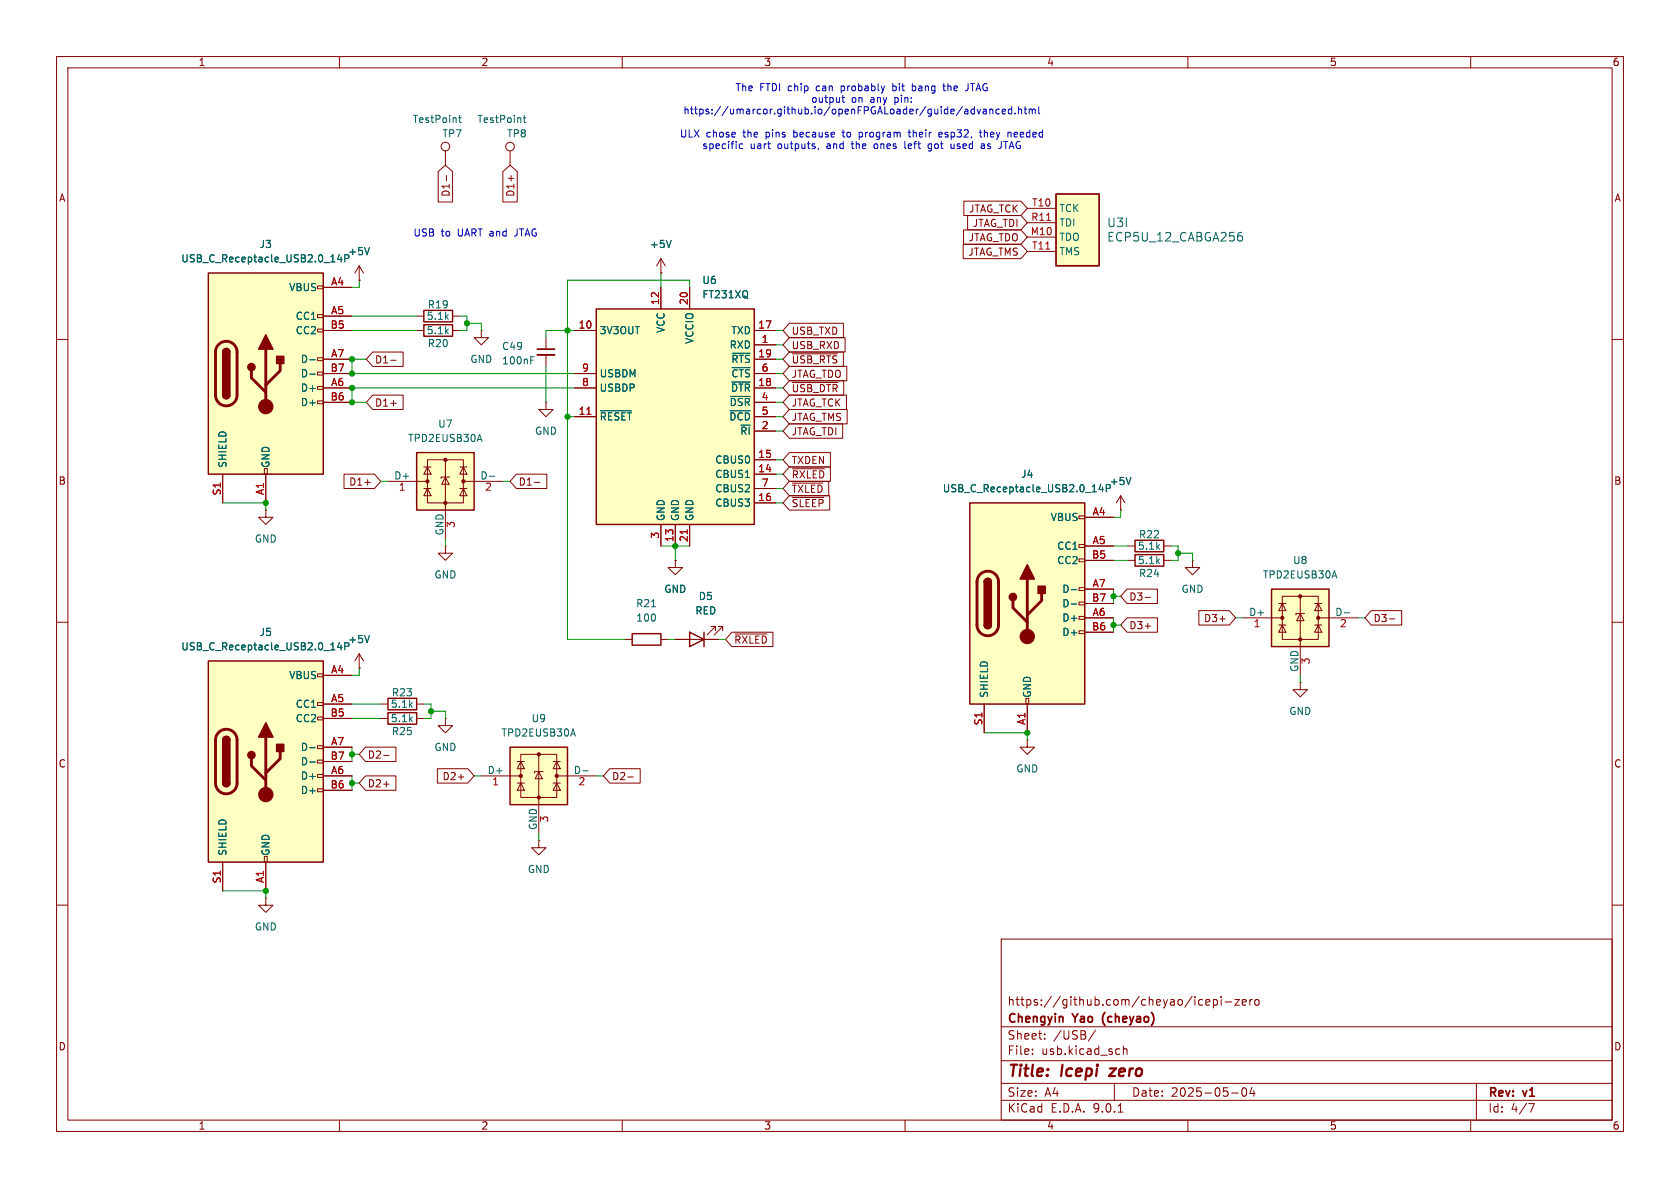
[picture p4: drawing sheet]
<svg xmlns="http://www.w3.org/2000/svg" width="297mm" height="210mm" viewBox="0 0 297 210" stroke-linecap="round" stroke-linejoin="round" font-family="sans-serif">
<g fill="none" stroke="#840000" stroke-width=".18">
<path d="M10 10h277v190h-277zM12 12h273v186h-273zM60 10v2M110 10v2M160 10v2M210 10v2M260 10v2M10 60h2M285 60h2M10 110h2M285 110h2M10 160h2"/>
<path d="M177 166h108v32h-108zM212 177.6h.6M212 176.8h.6M213.2 177.2l.7-.1-.1-.3-.4-.1-.2 .2v.7h.6M214.5 176.8l.5-.1 .2 .3v.4l-.1 .2h-.6M214.5 176.7v1.5M215.9 176.2v.1M215.9 176.7v1M216.6 177.1h1.1M218.3 176.7h.8l-.8 1h.8M219.6 177.2l.7-.1-.1-.3-.4-.1-.2 .2 .1 .7h.5M221 176.7v1"/>
<path d="M221.4 176.7l-.3 .1-.1 .2M222 176.8l.3-.1 .3 .3v.4l-.3 .3-.3-.1-.2-.2v-.4zM285 160h2M60 198v2M110 198v2M160 198v2M177 194.5h108M177 191.5h108M177 187.5h108M177 181.5h108M182.5 186.3v.1M182.5 185.5v.1"/>
<path d="M184.7 183.6v.1M184.7 182.8v.1M193.7 182.1l-1.3 2M197 191.5v3M197.7 196.6h.8M197.8 185.4l.2 .1M198 186.3l-.2 .1M198.6 184.9v1.5M198.6 185.5l.2-.1 .4 .1v.9M210 198v2M217.7 193.2h1.2M219.7 192.4l.2-.1a.81 .81 0 0 1 .6 .6 .81 .81 0 0 1-.3 .8l-.2 .1a.81 .81 0 0 1-.3-1.4z"/>
<path d="M221.3 192.2l-.3 1.1h.9M221.7 192.8v1M260 198v2M261 191.5v6.5M270.2 195.1h1l-.6 1.5"/>
</g>
<path d="M197.3 188.9l-1.2 1.3h1" fill="none" stroke="#840000" stroke-width=".4"/>
<path d="M105.4 54.6h27.9v38.1h-27.9z" fill="#ffffc2"/>
<path d="M105.4 54.6h27.9v38.1h-27.9z" fill="none" stroke="#840000" stroke-width=".25"/>
<g fill="none" stroke="#840000" stroke-width=".18">
<path d="M101.6 58.4h3.8M116.8 50.8v3.8M121.9 50.8v3.8M133.3 58.4h3.9M101.6 66h3.8M101.6 68.6h3.8M101.6 73.7h3.8M133.3 66h3.9M133.3 68.6h3.9M133.3 73.7h3.9M133.3 61h3.9M133.3 63.5h3.9"/>
<path d="M133.3 71.1h3.9M133.3 76.2h3.9M116.8 92.7v3.8M119.4 92.7v3.8M121.9 92.7v3.8M133.3 81.3h3.9M133.3 83.8h3.9M133.3 86.4h3.9M133.3 88.9h3.9"/>
</g>
<path d="M106.1 72.6h5.5M129.1 72.6h3.5M129.1 70.1h3.5M129.4 67.5h3.2M129.4 62.5h3.2M129.4 65h3.2" fill="none" stroke="#006464" stroke-width=".18"/>
<path d="M103.7 73.2h.8M121.5 93.6v.8" fill="none" stroke="#a90000" stroke-width=".18"/>
<path d="M90.2 132.1h10.1v10.1h-10.1z" fill="#ffffc2"/>
<path d="M90.2 132.1h10.1v10.1h-10.1z" fill="none" stroke="#840000" stroke-width=".25"/>
<g fill="none" stroke="#840000" stroke-width=".18">
<path d="M85.1 137.2h7M91.4 134.6h1.3M91.4 138.4h1.3M92.1 133.4h6.3v7.6h-6.3zM92.1 134.6l.6 1.3h-1.3zM92.1 138.4l.6 1.3h-1.3zM95.2 136.4l.7 1.3h-1.3zM95.2 133.4v13.9M96 136.4h-1.5v.3M97.8 134.6h1.3M97.8 138.4h1.3M98.4 134.6l.7 1.3h-1.3z"/>
<path d="M98.4 138.4l.7 1.3h-1.3zM98.4 137.2h7M95.2 148.6v1.3h1.3l-1.3 1.2-1.2-1.2h1.2M95.2 148.6h.1"/>
</g>
<g fill="#840000" stroke="#840000" stroke-width=".18">
<circle cx="92.1" cy="137.2" r=".28"/>
<circle cx="95.2" cy="133.4" r=".28"/>
<circle cx="95.2" cy="141" r=".28"/>
<circle cx="98.4" cy="137.2" r=".28"/>
</g>
<path d="M101.3 128.8l.4 1.3M103 136.3h1" fill="none" stroke="#006464" stroke-width=".18"/>
<path d="M171.4 88.9h20.4v35.6h-20.4z" fill="#ffffc2"/>
<g fill="none" stroke="#840000" stroke-width=".18">
<path d="M85.1 58.4v1.3h1.3l-1.3 1.3-1.3-1.3h1.3M85.1 58.4h.1M96.5 59.7v2M116.8 48.3h.1M116.8 45.7l-.7 1.3M116.8 45.7l.8 1.3M116.8 45.7v2.6M96.5 62.7v2.1M190.8 91.2h1v.5h-1zM190.8 96.3h1v.5h-1zM190.8 98.8h1v.5h-1zM191.8 91.4h5"/>
<path d="M191.8 96.5h5M191.8 99.1h5M198.1 90.2h.1M198.1 87.6l-.7 1.3M198.1 87.6l.8 1.3M198.1 87.6v2.6M190.8 103.9h1v.5h-1zM190.8 106.4h1v.5h-1zM190.8 109h1v.5h-1zM190.8 111.5h1v.5h-1zM191.8 104.1h5M191.8 106.7h5"/>
<path d="M191.8 109.2h5M191.8 111.8h5M67.3 127h1.3M67.3 124.5h1.3M73.7 127h1.2M73.7 124.5h1.2M174 124.5v5M181.4 123.4h.5v1.1h-.5zM181.6 124.5v5"/>
</g>
<path d="M171.4 88.9h20.4v35.6h-20.4zM174 102.9a.64 .64 0 0 1 .6-.7 .64 .64 0 0 1 .7 .7M174 110.5a.64 .64 0 0 0 .6 .6 .64 .64 0 0 0 .7-.6M68.6 126h5.1v2h-5.1zM68.6 123.4h5.1v2.1h-5.1z" fill="none" stroke="#840000" stroke-width=".25"/>
<path d="M173.3 101.5a1.9 1.9 0 0 1 2-.4 1.9 1.9 0 0 1 1.2 1.8v7.6a1.91 1.91 0 0 1-1.9 1.9 1.91 1.91 0 0 1-1.9-1.9v-7.8l.2-.6zM179.1 106.2v1.2l2.5 2.6M181.6 102.4v10.1M184.1 104.9v1.3l-2.5 2.5" fill="none" stroke="#840000" stroke-width=".51"/>
<g fill="#840000" stroke="#840000" stroke-width=".25">
<path d="M174 102.9h1.3v7.6h-1.3z"/>
<path d="M174.2 102.4a.64 .64 0 0 1 .7-.1 .64 .64 0 0 1 .4 .6h-1.3z"/>
<path d="M174 110.5h1.3a.64 .64 0 0 1-.7 .6 .64 .64 0 0 1-.6-.6z"/>
<path d="M181.6 99.8l1.3 2.6h-2.6z"/>
<path d="M183.5 103.6h1.3v1.3h-1.3z"/>
<circle cx="179.1" cy="105.5" r=".63"/>
</g>
<circle cx="181.6" cy="112.5" r="1.27" fill="#840000" stroke="#840000" stroke-width=".18"/>
<path d="M118.7 42.5l-.5 1.3M93.8 63.7h.5M93.8 63.1h.6M194.6 85.6l-.3 .9h.8M194.9 86.1v.8M195.6 85.7v1.2M199.9 84.4l-.4 1.3M189.4 104.2h1M189.4 106.8h1" fill="none" stroke="#006464" stroke-width=".18"/>
<path d="M95 61.7h3" fill="none" stroke="#840000" stroke-width=".3"/>
<path d="M95 62.7h3" fill="none" stroke="#840000" stroke-width=".33"/>
<path d="M73.7 80h10.1v10.2h-10.1z" fill="#ffffc2"/>
<path d="M73.7 80h10.1v10.2h-10.1z" fill="none" stroke="#840000" stroke-width=".25"/>
<g fill="none" stroke="#840000" stroke-width=".18">
<path d="M68.6 85.1h7M74.9 82.6h1.3M74.9 86.4h1.3M75.6 81.3h6.3v7.6h-6.3zM75.6 82.6l.6 1.2h-1.3zM75.6 86.4l.6 1.2h-1.3zM78.7 84.3l.7 1.3h-1.3zM78.7 81.3v14M79.5 84.3h-1.5v.3M81.3 82.6h1.2M81.3 86.4h1.2M81.9 82.6l.6 1.2h-1.2z"/>
<path d="M81.9 86.4l.6 1.2h-1.2zM81.9 85.1h7M229.9 120.7v1.2h1.2l-1.2 1.3-1.3-1.3h1.3M229.9 120.7h.1"/>
</g>
<g fill="#840000" stroke="#840000" stroke-width=".18">
<circle cx="75.6" cy="85.1" r=".28"/>
<circle cx="78.7" cy="81.3" r=".28"/>
<circle cx="78.7" cy="88.9" r=".28"/>
<circle cx="81.9" cy="85.1" r=".28"/>
</g>
<path d="M84.8 76.8l.4 1.2M86.5 84.2h1" fill="none" stroke="#006464" stroke-width=".18"/>
<path d="M36.8 116.8h20.3v35.6h-20.3z" fill="#ffffc2"/>
<g fill="none" stroke="#840000" stroke-width=".18">
<path d="M73.7 55.9h1.2M73.7 58.4h1.2M80 55.9h1.3M80 58.4h1.3M210.8 99.1v1.2h1.3l-1.3 1.3-1.3-1.3h1.3M210.8 99.1h.1M56.1 119.1h1v.5h-1zM57.1 119.4h5.1M56.1 124.2h1v.5h-1zM56.1 126.7h1v.6h-1zM56.1 131.8h1v.5h-1zM56.1 134.4h1v.5h-1z"/>
<path d="M56.1 136.9h1v.5h-1zM56.1 139.4h1v.6h-1zM57.1 124.5h5.1M57.1 127h5.1M57.1 132.1h5.1M57.1 134.6h5.1M57.1 137.2h5.1M57.1 139.7h5.1M39.4 152.4v5.1M46.7 151.4h.5v1h-.5zM47 152.4v5.1"/>
</g>
<path d="M74.9 54.9h5.1v2h-5.1zM74.9 57.4h5.1v2h-5.1zM36.8 116.8h20.3v35.6h-20.3zM39.4 130.8a.64 .64 0 0 1 .6-.6 .64 .64 0 0 1 .6 .6M39.4 138.4a.64 .64 0 0 0 .6 .7 .64 .64 0 0 0 .6-.7" fill="none" stroke="#840000" stroke-width=".25"/>
<path d="M38.7 129.5a1.9 1.9 0 0 1 2-.4 1.9 1.9 0 0 1 1.2 1.7v7.6a1.91 1.91 0 0 1-1.9 1.9 1.91 1.91 0 0 1-1.9-1.9v-7.7l.2-.7zM44.4 134.1v1.3l2.6 2.5M47 130.3v10.2M49.5 132.8v1.3l-2.5 2.6" fill="none" stroke="#840000" stroke-width=".51"/>
<g fill="#840000" stroke="#840000" stroke-width=".25">
<path d="M39.4 130.8h1.2v7.6h-1.2z"/>
<path d="M39.6 130.4a.64 .64 0 0 1 .6-.2 .64 .64 0 0 1 .4 .6h-1.2z"/>
<path d="M39.4 138.4h1.2a.64 .64 0 0 1-.6 .7 .64 .64 0 0 1-.6-.7z"/>
<path d="M47 127.8l1.3 2.5h-2.6z"/>
<path d="M48.9 131.6h1.3v1.2h-1.3z"/>
<circle cx="44.4" cy="133.5" r=".63"/>
</g>
<circle cx="47" cy="140.5" r="1.27" fill="#840000" stroke="#840000" stroke-width=".18"/>
<path d="M60 113.5l-.3 1h.8M60.3 114v.9M61 113.6v1.3M54.8 132.2h.9M54.8 134.7h.9" fill="none" stroke="#006464" stroke-width=".18"/>
<path d="M224.8 104.1h10.1v10.2h-10.1z" fill="#ffffc2"/>
<path d="M200.7 98h5v2.1h-5zM200.7 95.5h5v2h-5zM121.9 111.8l2.6 1.2-2.6 1.3zM124.5 111.8v2.5M224.8 104.1h10.1v10.2h-10.1z" fill="none" stroke="#840000" stroke-width=".25"/>
<g fill="none" stroke="#840000" stroke-width=".18">
<path d="M96.5 71.1v1.3h1.3l-1.3 1.3-1.3-1.3h1.3M96.5 71.1h.1M78.7 96.5v1.3h1.3l-1.3 1.3-1.2-1.3h1.2M78.7 96.5h.1M199.4 99.1h1.3M199.4 96.5h1.3M205.7 99.1h1.3M205.7 96.5h1.3M119.4 113h7.6M126.5 111.5v-.8h-.8h.8l-1.5 1.6M127.8 111.5v-.8h-.8h.8l-1.6 1.6M219.7 109.2h7"/>
<path d="M226.1 106.7h1.2M226.1 110.5h1.2M226.7 105.4h6.3v7.6h-6.3zM226.7 106.7l.6 1.3h-1.2zM226.7 110.5l.6 1.3h-1.2zM229.9 108.5l.6 1.2h-1.3zM229.9 105.4v14M230.6 108.5h-1.5v.2M232.4 106.7h1.3M232.4 110.5h1.3M233 106.7l.7 1.3h-1.3zM233 110.5l.7 1.3h-1.3z"/>
<path d="M233 109.2h7M181.6 130.8v1.3h1.3l-1.3 1.3-1.3-1.3h1.3M181.6 130.8h.1M47 158.8v1.2h1.3l-1.3 1.3-1.3-1.3h1.3M47 158.8h.1"/>
</g>
<g fill="#840000" stroke="#840000" stroke-width=".18">
<circle cx="226.7" cy="109.2" r=".28"/>
<circle cx="229.9" cy="105.4" r=".28"/>
<circle cx="229.9" cy="113" r=".28"/>
<circle cx="233" cy="109.2" r=".28"/>
</g>
<path d="M235.9 100.9l.4 1.3M237.6 108.3h1" fill="none" stroke="#006464" stroke-width=".18"/>
<path d="M36.8 48.3h20.3v35.5h-20.3z" fill="#ffffc2"/>
<g fill="none" stroke="#840000" stroke-width=".18">
<path d="M78.7 26.7v2.5M90.2 26.7v2.5M56.1 50.5h1v.6h-1zM56.1 55.6h1v.5h-1zM56.1 58.2h1v.5h-1zM57.1 50.8h5.1M57.1 55.9h5.1M57.1 58.4h5.1M56.1 63.2h1v.6h-1zM56.1 65.8h1v.5h-1zM56.1 68.3h1v.5h-1zM56.1 70.9h1v.5h-1z"/>
<path d="M57.1 63.5h5.1M57.1 66h5.1M57.1 68.6h5.1M57.1 71.1h5.1M39.4 83.8v5.1M46.7 82.8h.5v1h-.5zM47 90.2v1.2h1.3l-1.3 1.3-1.3-1.3h1.3M47 90.2h.1M47 83.8v5.1M119.4 99.1v1.2h1.2l-1.2 1.3-1.3-1.3h1.3M119.4 99.1h.1M63.5 118.1h.1"/>
<path d="M63.5 115.6l-.8 1.2M63.5 115.6l.8 1.2M63.5 115.6v2.5M110.5 113h1.3M116.8 113h1.3M78.7 127v1.3h1.3l-1.3 1.2-1.2-1.2h1.2M78.7 127h.1"/>
<circle cx="78.7" cy="25.9" r=".76"/>
<circle cx="90.2" cy="25.9" r=".76"/>
</g>
<path d="M36.8 48.3h20.3v35.5h-20.3zM39.4 62.2a.64 .64 0 0 1 .6-.6 .64 .64 0 0 1 .6 .6M39.4 69.9a.64 .64 0 0 0 .6 .6 .64 .64 0 0 0 .6-.6M111.8 112h5v2h-5z" fill="none" stroke="#840000" stroke-width=".25"/>
<path d="M38.7 60.9a1.9 1.9 0 0 1 2-.4 1.9 1.9 0 0 1 1.2 1.7v7.7a1.91 1.91 0 0 1-1.9 1.8 1.91 1.91 0 0 1-1.9-1.8v-7.8l.2-.7zM44.4 65.5v1.3l2.6 2.5M47 61.7v10.2M49.5 64.3v1.2l-2.5 2.6" fill="none" stroke="#840000" stroke-width=".51"/>
<g fill="#840000" stroke="#840000" stroke-width=".25">
<path d="M39.4 62.2h1.2v7.7h-1.2z"/>
<path d="M39.6 61.8a.64 .64 0 0 1 .6-.2 .64 .64 0 0 1 .4 .6h-1.2z"/>
<path d="M39.4 69.9h1.2a.64 .64 0 0 1-.6 .6 .64 .64 0 0 1-.6-.6z"/>
<path d="M47 59.2l1.3 2.5h-2.6z"/>
<path d="M48.9 63h1.3v1.3h-1.3z"/>
<circle cx="44.4" cy="64.9" r=".63"/>
</g>
<circle cx="47" cy="71.9" r="1.27" fill="#840000" stroke="#840000" stroke-width=".18"/>
<path d="M81.1 20.8h.5M81.3 20.4v1.1l.3 .2M92.5 20.8h.5M92.7 20.4v1.1l.3 .2M60 45l-.3 .9h.8M60.3 45.5v.8M61 45v1.3M54.8 63.6h.9M54.8 66.1h.9M65.3 112.3l-.4 1.3M115.2 107.3h.7" fill="none" stroke="#006464" stroke-width=".18"/>
<path d="M186.7 34.3h7.6v12.7h-7.6z" fill="#ffffc2"/>
<path d="M186.7 34.3h7.6v12.7h-7.6z" fill="none" stroke="#840000" stroke-width=".31"/>
<g fill="none" stroke="#840000" stroke-width=".18">
<path d="M77.5 30.3l1.2-1.1 1.3 1.1v5.4h-2.5zM78.9 31v1M88.9 30.3l1.3-1.1 1.2 1.1v5.4h-2.5zM90.4 31v1M170.4 35.6h10.1l1.1 1.2-1.1 1.3h-10.1zM171.1 38.1h9.4l1.1 1.3-1.1 1.2h-9.4zM181.6 36.8h5.1M181.6 39.4h5.1M57.1 50.8h5.1M57.1 55.9h5.1M57.1 58.4h5.1M63.5 49.5h.1"/>
<path d="M63.5 47l-.8 1.3M63.5 47l.8 1.3M63.5 47v2.5M101.6 58.4h3.8M116.8 48.3h.1M116.8 50.8v3.8M121.9 50.8v3.8M133.3 58.4h3.9M139.5 59.7h9.9v2.5h-9.9l-1.1-1.2zM139.5 57.1h9.6v2.6h-9.6l-1.1-1.3zM170.3 43.2h10.2l1.1 1.3-1.1 1.2h-10.2zM170.3 40.6h10.2l1.1 1.3-1.1 1.3h-10.2z"/>
<path d="M181.6 41.9h5.1M181.6 44.5h5.1M57.1 63.5h5.1M57.1 66h5.1M57.1 68.6h5.1M57.1 71.1h5.1M65.9 69.8h5.4v2.6h-5.4l-1.1-1.3zM65.9 62.2h5.4v2.6h-5.4l-1.1-1.3zM69.1 71.3h.9M69.1 63.7h.9M101.6 66h3.8M101.6 68.6h3.8"/>
<path d="M101.6 73.7h3.8M133.3 63.5h3.9M133.3 66h3.9M133.3 68.6h3.9M133.3 71.1h3.9M133.3 73.7h3.9M133.3 61h3.9M133.3 76.2h3.9M139.5 64.8h10.2v2.5h-10.2l-1.1-1.3zM139.5 62.2h9.6v2.6h-9.6l-1.1-1.3zM139.5 69.8h10.1v2.6h-10.1l-1.1-1.3zM139.5 72.4h10.3v2.5h-10.3l-1.1-1.2z"/>
<path d="M139.5 74.9h9.5v2.6h-9.5l-1.1-1.3zM139.5 67.3h9.7v2.6h-9.7l-1.1-1.3zM140.1 62.5h8M140.1 67.6h8M39.4 83.8v5.1M47 83.8v5.1M60.8 83.8h5.4l1.1 1.3-1.1 1.3h-5.4zM64.5 85.3h1M91.3 83.8h5.4v2.6h-5.4l-1.1-1.3zM94.5 85.3h.9M116.8 92.7v3.8M119.4 99.1h.1"/>
<path d="M119.4 92.7v3.8M121.9 92.7v3.8M133.3 81.3h3.9M133.3 83.8h3.9M133.3 86.4h3.9M133.3 88.9h3.9M139.5 80h7.3v2.6h-7.3l-1.1-1.3zM139.5 82.5h7.3v2.6h-7.3l-1.1-1.3zM139.5 85.1h7v2.5h-7l-1.1-1.2zM139.5 87.6h7.2v2.6h-7.2l-1.1-1.3zM140.1 82.9h5.7M140.1 85.4h5.4"/>
<path d="M140.1 87.9h5.5M191.8 91.4h5M191.8 96.5h5M191.8 99.1h5M198.1 90.2h.1M57.1 119.4h5.1M63.5 118.1h.1M119.4 113h2.5M124.5 113h2.5M129.4 111.8h7.2v2.5h-7.2l-1.1-1.3zM129.9 112.1h5.7M191.8 104.1h5"/>
<path d="M191.8 106.7h5M191.8 109.2h5M191.8 111.8h5M199.2 104.1h5.4v2.6h-5.4l-1.1-1.3zM199.2 109.2h5.4v2.6h-5.4l-1.1-1.3zM202.4 105.6h1M202.4 110.7h1M211.9 107.9h5.4l1.1 1.3-1.1 1.3h-5.4zM215.6 109.4h1M242.4 107.9h5.4v2.6h-5.4l-1.1-1.3zM245.6 109.4h1M57.1 124.5h5.1"/>
<path d="M57.1 127h5.1M57.1 132.1h5.1M57.1 134.6h5.1M57.1 137.2h5.1M57.1 139.7h5.1M64.6 132.1h5.4v2.5h-5.4l-1.1-1.2zM64.6 137.2h5.4v2.5h-5.4l-1.1-1.3zM67.8 133.5h1M67.8 138.6h1M77.3 135.9h5.4l1.1 1.3-1.1 1.2h-5.4zM81 137.3h1M107.8 135.9h5.4v2.5h-5.4l-1.1-1.2z"/>
<path d="M111 137.3h1M174 124.5v5M181.6 124.5v5M39.4 152.4v5.1M47 152.4v5.1"/>
</g>
<path d="M185 39h.8M103.7 73.2h.8M121.5 93.6v.8" fill="none" stroke="#a90000" stroke-width=".18"/>
<g fill="none" stroke="#006464" stroke-width=".18">
<path d="M60 45l-.3 .9h.8M60.3 45.5v.8M61 45v1.3M65.3 43.8l-.4 1.2M118.7 42.5l-.5 1.3M218.9 41.7h.5l.3 .3-.2 .5h-.6M219.5 41.1l-.5 .1M54.8 63.6h.9M54.8 66.1h.9M106.1 72.6h5.5M129.1 72.6h3.5M129.1 70.1h3.5"/>
<path d="M129.4 67.5h3.2M129.4 62.5h3.2M129.4 65h3.2M194.6 85.6l-.3 .9h.8M194.9 86.1v.8M195.6 85.7v1.2M199.9 84.4l-.4 1.3M60 113.5l-.3 1h.8M60.3 114v.9M61 113.6v1.3M65.3 112.3l-.4 1.3M189.4 104.2h1"/>
<path d="M189.4 106.8h1M54.8 132.2h.9M54.8 134.7h.9"/>
</g>
<g fill="none" stroke="#009600" stroke-width=".18">
<path d="M62.2 58.4h11.5M62.2 55.9h11.5M63.5 49.5v1.3h-1.3M81.3 55.9h1.2v2.5h-1.2M82.5 57.2h2.6v1.2M101.6 58.4h-5.1v1.3M116.8 48.3v2.5M121.9 50.8v-1.3h-21.6v63.5h10.2M137.2 58.4h1.2M64.8 63.5h-2.6v2.5h39.4M96.5 64.8v6.3M100.3 73.7h1.3"/>
<path d="M101.6 68.6h-39.4v2.5h2.6M137.2 66h1.2M137.2 68.6h1.2M137.2 73.7h1.2M137.2 76.2h1.2M137.2 71.1h1.2M137.2 63.5h1.2M137.2 61h1.2M39.4 88.9h7.6v1.3M67.3 85.1h1.3M78.7 95.3v1.2M88.9 85.1h1.3"/>
<path d="M116.8 96.5h5.1M119.4 96.5v2.6M137.2 83.8h1.2M137.2 81.3h1.2M137.2 88.9h1.2M137.2 86.4h1.2M196.8 99.1h2.6M196.8 96.5h2.6M198.1 90.2v1.2h-1.3M207 96.5h1.3v2.6h-1.3M208.3 97.8h2.5v1.3M63.5 118.1v1.3h-1.3"/>
<path d="M118.1 113h1.3M127 113h1.3M196.8 104.1v2.6M196.8 109.2v2.6M196.8 105.4h1.3M196.8 110.5h1.3M218.4 109.2h1.3M229.9 119.4v1.3M240 109.2h1.3M62.2 132.1v2.5M62.2 137.2v2.5M62.2 133.4h1.3"/>
<path d="M62.2 124.5h5.1M62.2 127h5.1M62.2 138.4h1.3M74.9 124.5h1.3v2.5h-1.3M76.2 125.7h2.5v1.3M83.8 137.2h1.3M105.4 137.2h1.3M174 129.5h7.6v1.3M39.4 157.5h7.6v1.3M95.2 147.3v1.3"/>
</g>
<g fill="none" stroke="#0000c2" stroke-width=".18">
<path d="M149 16.8v1.1l.3 .2M157.8 14.8v1.2M157.8 16h.2M158 15.2l-.2 .1M161.3 14.8v1.2M161.3 16h.4M161.7 15.2l-.4 .1M166.7 15.2h.5M166.9 14.8v1.1l.3 .1M171.1 14.8v.9l-.3 .3M172.3 18.9v1.2M172.3 19.3h-.4l-.2 .1"/>
<path d="M172.8 19.3l.3 .8 .3-.8M173.8 19.3h.5l.1 .8M174.4 19.6l-.4 .1-.2 .1 .2 .3h.4M175 19.4l.2-.1h.3v.8M175 19.3v.8M176.7 19.3h-.4l-.2 .2 .1 .6h.5M177.2 19.7l.6-.1-.1-.3h-.4l-.1 .2v.6h.5M178.9 19.3h-.4l-.2 .2 .1 .6h.5M178.9 18.9v1.2M180.1 19.4l.1-.1h.4v.8M180.1 18.9v1.2M181 19.3h.5"/>
<path d="M181.2 18.9v1.1l.3 .1M181.9 19.4l.4-.1 .2 .2M181.9 19.3v.8M182.5 19.5l.2-.2h.3v.8M182.5 19.5v.6M183.6 18.9v1.1l.2 .1M131.3 25.5l-.4-.1-.2 .3 .1 .5h.5M144.7 26.2l-.1 .3M148.9 23.4h.4M149 23l.1 1.2M151.9 23.4v1.2M151.9 24.2h.3"/>
<path d="M152.2 23.4h-.3M154.6 25.5l-.1 .2 .1 .5M160 25v1.1l.1 .2M160.5 23.4h.5M160.7 23v1l.3 .2M164.6 26.6l-.2 .1-.3-.1M164.7 25.5l-.4-.1-.2 .3 .1 .5h.5M166 23.8l.6-.1-.1-.3h-.3l-.2 .2v.6h.5M168.7 26.1l-.2 .2-.3-.1M168.7 25.4v.9M171.7 20l.2 .1h.4M173.1 23.4h.5"/>
<path d="M173.3 23v1l.3 .2M173.6 25.4h.3l.2 .2v.7M174 23v1.2M174.1 26.2l-.5 .1M174.1 25.7l-.5 .1M174.2 23.4l-.2 .1M178.6 23.4l.1 .2v.6M179.3 23.4v.8M179.5 20v.1M179.9 23.7l-.6 .1"/>
</g>
<g fill="#009600" stroke="#009600" stroke-width=".18">
<circle cx="62.2" cy="138.4" r=".46"/>
<circle cx="76.2" cy="125.7" r=".46"/>
<circle cx="62.2" cy="133.4" r=".46"/>
<circle cx="47" cy="157.5" r=".46"/>
<circle cx="62.2" cy="68.6" r=".46"/>
<circle cx="62.2" cy="66" r=".46"/>
<circle cx="62.2" cy="63.5" r=".46"/>
<circle cx="62.2" cy="71.1" r=".46"/>
<circle cx="47" cy="88.9" r=".46"/>
<circle cx="196.8" cy="105.4" r=".46"/>
<circle cx="196.8" cy="110.5" r=".46"/>
<circle cx="208.3" cy="97.8" r=".46"/>
<circle cx="181.6" cy="129.5" r=".46"/>
<circle cx="100.3" cy="58.4" r=".46"/>
<circle cx="100.3" cy="73.7" r=".46"/>
<circle cx="82.5" cy="57.2" r=".46"/>
<circle cx="119.4" cy="96.5" r=".46"/>
</g>
<g font-size="2.8" fill="#840000">
<text x="178" y="190.9">Title:</text>
<text x="187.7" y="190.9">Icepi</text>
<text x="197.1" y="190.9">zero</text>
</g>
<g font-size="2.1" fill="#006464">
<text x="195.6" y="40.4">U3I</text>
<text x="195.6" y="42.9">ECP5U_12_CABGA256</text>
</g>
<g font-size="2.1" fill="#840000">
<text x="178" y="178">https://github.com/cheyao/icepi-zero</text>
<text x="178" y="184">Sheet:</text>
<text x="178" y="181.2">Chengyin</text>
<text x="186.2" y="184">/USB/</text>
<text x="189.8" y="181.2">Yao</text>
<text x="195.6" y="181.2">(cheyao)</text>
<text x="178" y="186.7">File:</text>
<text x="184.1" y="186.7">usb.kicad_sch</text>
<text x="178" y="196.9">KiCad</text>
<text x="178" y="194.1">Size:</text>
<text x="184.7" y="194.1">A4</text>
<text x="185.7" y="196.9">E.D.A.</text>
<text x="193.3" y="196.9">9.0.1</text>
<text x="200" y="194.1">Date:</text>
<text x="207" y="194.1">2025-05-04</text>
<text x="263" y="194.3">Rev:</text>
<text x="263" y="196.9">Id:</text>
<text x="267.1" y="196.9">4/7</text>
<text x="269.4" y="194.3">v1</text>
</g>
<g font-size="1.8" fill="#840000">
<text x="35" y="11.9">1</text>
<text x="85" y="11.9">2</text>
<text x="135" y="11.9">3</text>
<text x="185" y="11.9">4</text>
<text x="235" y="11.9">5</text>
<text x="285" y="11.9">6</text>
<text x="10.3" y="35.9">A</text>
<text x="79.7" y="34.9" transform="rotate(-90 79.7 34.9)">D1-</text>
<text x="91.1" y="34.9" transform="rotate(-90 91.1 34.9)">D1+</text>
<text x="285.3" y="35.9">A</text>
<text x="171.2" y="37.8">JTAG_TCK</text>
<text x="171.9" y="40.3">JTAG_TDI</text>
<text x="171.1" y="45.4">JTAG_TMS</text>
<text x="171.1" y="42.9">JTAG_TDO</text>
<text x="139.9" y="59.4">USB_TXD</text>
<text x="66.2" y="64.5">D1-</text>
<text x="139.9" y="64.5">~{USB_RTS}</text>
<text x="139.9" y="61.9">USB_RXD</text>
<text x="139.9" y="67">JTAG_TDO</text>
<text x="139.9" y="69.5">~{USB_DTR}</text>
<text x="66.2" y="72.1">D1+</text>
<text x="139.9" y="72.1">JTAG_TCK</text>
<text x="139.9" y="74.6">JTAG_TMS</text>
<text x="139.9" y="77.2">JTAG_TDI</text>
<text x="139.9" y="82.2">TXDEN</text>
<text x="10.3" y="85.9">B</text>
<text x="61.6" y="86">D1+</text>
<text x="91.6" y="86">D1-</text>
<text x="139.9" y="84.8">~{RXLED}</text>
<text x="139.9" y="87.3">~{TXLED}</text>
<text x="139.9" y="89.9">~{SLEEP}</text>
<text x="285.3" y="85.9">B</text>
<text x="199.5" y="106.4">D3-</text>
<text x="129.7" y="114">~{RXLED}</text>
<text x="199.5" y="111.4">D3+</text>
<text x="212.8" y="110.2">D3+</text>
<text x="242.7" y="110.2">D3-</text>
<text x="10.3" y="135.9">C</text>
<text x="64.9" y="134.3">D2-</text>
<text x="285.3" y="135.9">C</text>
<text x="64.9" y="139.4">D2+</text>
<text x="78.1" y="138.1">D2+</text>
<text x="108.1" y="138.1">D2-</text>
<text x="10.3" y="185.9">D</text>
<text x="285.3" y="185.9">D</text>
<text x="35" y="199.9">1</text>
<text x="85" y="199.9">2</text>
<text x="135" y="199.9">3</text>
<text x="185" y="199.9">4</text>
<text x="235" y="199.9">5</text>
<text x="285" y="199.9">6</text>
</g>
<g font-size="1.8" fill="#0000c2">
<text x="129.9" y="16.3">The</text>
<text x="134.3" y="16.3">FTDI chip</text>
<text x="144.6" y="16.3">can</text>
<text x="149.1" y="16.3">probably</text>
<text x="158.5" y="16.3">bit</text>
<text x="162.1" y="16.3">bang</text>
<text x="167.9" y="16.3">the</text>
<text x="172" y="16.3">JTAG</text>
<text x="120.7" y="20.4">https://umarcor.github.io/openFPGALoader/guide/advanced.html</text>
<text x="143.3" y="18.4">output</text>
<text x="150.5" y="18.4">on</text>
<text x="154" y="18.4">any</text>
<text x="158.4" y="18.4">pin:</text>
<text x="120.1" y="24.5">ULX</text>
<text x="124.1" y="26.6">specific</text>
<text x="124.8" y="24.5">chose</text>
<text x="131.5" y="24.5">the</text>
<text x="132.6" y="26.6">uart</text>
<text x="135.6" y="24.5">pins</text>
<text x="137.6" y="26.6">outputs,</text>
<text x="140.7" y="24.5">because</text>
<text x="146.4" y="26.6">and</text>
<text x="149.7" y="24.5">to</text>
<text x="151.1" y="26.6">the</text>
<text x="152.7" y="24.5">program</text>
<text x="155.2" y="26.6">ones</text>
<text x="160.8" y="26.6">left</text>
<text x="161.7" y="24.5">their</text>
<text x="165.2" y="26.6">got</text>
<text x="167.3" y="24.5">esp32,</text>
<text x="169.3" y="26.6">used</text>
<text x="174.7" y="24.5">they</text>
<text x="174.9" y="26.6">as</text>
<text x="178.3" y="26.6">JTAG</text>
<text x="179.8" y="24.5">needed</text>
<text x="73" y="42">USB</text>
<text x="78" y="42">to</text>
<text x="81" y="42">UART and</text>
<text x="91.5" y="42">JTAG</text>
</g>
<g font-size="1.8" fill="#006464">
<text x="72.9" y="21.9">TestPoint</text>
<text x="84.3" y="21.9">TestPoint</text>
<text x="78.1" y="24.5">TP7</text>
<text x="89.6" y="24.5">TP8</text>
<text x="187.2" y="37.7">TCK</text>
<text x="187.2" y="40.2">TDI</text>
<text x="32" y="46.6">USB_C_Receptacle_USB2.0_14P</text>
<text x="45.8" y="44">J3</text>
<text x="61.5" y="45.3">+5V</text>
<text x="114.8" y="44">+5V</text>
<text x="187.2" y="42.8">TDO</text>
<text x="187.2" y="45.3">TMS</text>
<text x="51" y="51.7">VBUS</text>
<text x="124.1" y="52.9">FT231XQ</text>
<text x="124.1" y="50.4">U6</text>
<text x="52.2" y="56.7">CC1</text>
<text x="52.2" y="59.3">CC2</text>
<text x="75.3" y="56.7">5.1k</text>
<text x="75.3" y="59.3">5.1k</text>
<text x="75.5" y="54.7">R19</text>
<text x="105.9" y="59.3">3V3OUT</text>
<text x="117.7" y="58.9" transform="rotate(-90 117.7 58.9)">VCC</text>
<text x="129.2" y="59.3">TXD</text>
<text x="53.1" y="64.4">D-</text>
<text x="75.5" y="61.6">R20</text>
<text x="83.1" y="64.4">GND</text>
<text x="88.7" y="64.6">100nF</text>
<text x="88.7" y="62.1">C49</text>
<text x="122.8" y="60.9" transform="rotate(-90 122.8 60.9)">VCCIO</text>
<text x="128.9" y="61.8">RXD</text>
<text x="129.2" y="64.4">~{RTS}</text>
<text x="53.1" y="66.9">D-</text>
<text x="53.1" y="69.4">D+</text>
<text x="53.1" y="72">D+</text>
<text x="105.9" y="66.9">USBDM</text>
<text x="105.9" y="69.4">USBDP</text>
<text x="128.9" y="72">~{DSR}</text>
<text x="129.1" y="69.4">~{DTR}</text>
<text x="129.2" y="66.9">~{CTS}</text>
<text x="77.4" y="75.8">U7</text>
<text x="94.5" y="77.1">GND</text>
<text x="105.9" y="74.5">~{RESET}</text>
<text x="128.8" y="74.5">~{DCD}</text>
<text x="130.8" y="77.1">~{RI}</text>
<text x="40.2" y="82.8" transform="rotate(-90 40.2 82.8)">SHIELD</text>
<text x="47.9" y="82.8" transform="rotate(-90 47.9 82.8)">GND</text>
<text x="72" y="78.3">TPD2EUSB30A</text>
<text x="126.3" y="82.1">CBUS0</text>
<text x="69.6" y="84.8">D+</text>
<text x="84.8" y="84.8">D-</text>
<text x="126.3" y="84.7">CBUS1</text>
<text x="126.3" y="87.2">CBUS2</text>
<text x="126.3" y="89.8">CBUS3</text>
<text x="166.6" y="87.2">USB_C_Receptacle_USB2.0_14P</text>
<text x="180.4" y="84.7">J4</text>
<text x="196.1" y="86">+5V</text>
<text x="78.5" y="94.7" transform="rotate(-90 78.5 94.7)">GND</text>
<text x="117.7" y="92.2" transform="rotate(-90 117.7 92.2)">GND</text>
<text x="120.2" y="92.2" transform="rotate(-90 120.2 92.2)">GND</text>
<text x="122.8" y="92.2" transform="rotate(-90 122.8 92.2)">GND</text>
<text x="185.7" y="92.3">VBUS</text>
<text x="201.3" y="95.4">R22</text>
<text x="45" y="96.1">GND</text>
<text x="186.8" y="97.4">CC1</text>
<text x="186.8" y="99.9">CC2</text>
<text x="201.1" y="97.4">5.1k</text>
<text x="201.1" y="99.9">5.1k</text>
<text x="228.5" y="99.9">U8</text>
<text x="76.7" y="102.5">GND</text>
<text x="112.4" y="107.5">R21</text>
<text x="117.3" y="105">GND</text>
<text x="123.4" y="106.3">D5</text>
<text x="187.7" y="105">D-</text>
<text x="187.7" y="107.5">D-</text>
<text x="201.3" y="102.2">R24</text>
<text x="208.8" y="105">GND</text>
<text x="223.2" y="102.5">TPD2EUSB30A</text>
<text x="45.8" y="112.6">J5</text>
<text x="61.5" y="113.9">+5V</text>
<text x="112.4" y="110.1">100</text>
<text x="122.8" y="108.8">RED</text>
<text x="187.7" y="110.1">D+</text>
<text x="187.7" y="112.6">D+</text>
<text x="220.7" y="109">D+</text>
<text x="236" y="109">D-</text>
<text x="32" y="115.2">USB_C_Receptacle_USB2.0_14P</text>
<text x="229.6" y="118.9" transform="rotate(-90 229.6 118.9)">GND</text>
<text x="51" y="120.2">VBUS</text>
<text x="52.2" y="125.3">CC1</text>
<text x="69" y="125.3">5.1k</text>
<text x="69.2" y="123.3">R23</text>
<text x="174.9" y="123.4" transform="rotate(-90 174.9 123.4)">SHIELD</text>
<text x="182.5" y="123.4" transform="rotate(-90 182.5 123.4)">GND</text>
<text x="52.2" y="127.9">CC2</text>
<text x="69" y="127.9">5.1k</text>
<text x="69.2" y="130.1">R25</text>
<text x="88.6" y="130.4">TPD2EUSB30A</text>
<text x="93.9" y="127.9">U9</text>
<text x="227.8" y="126.6">GND</text>
<text x="53.1" y="132.9">D-</text>
<text x="53.1" y="135.5">D-</text>
<text x="76.7" y="132.9">GND</text>
<text x="86.1" y="136.9">D+</text>
<text x="101.3" y="136.9">D-</text>
<text x="179.6" y="136.8">GND</text>
<text x="53.1" y="138">D+</text>
<text x="53.1" y="140.6">D+</text>
<text x="95" y="146.8" transform="rotate(-90 95 146.8)">GND</text>
<text x="40.2" y="151.4" transform="rotate(-90 40.2 151.4)">SHIELD</text>
<text x="47.9" y="151.4" transform="rotate(-90 47.9 151.4)">GND</text>
<text x="93.2" y="154.5">GND</text>
<text x="45" y="164.7">GND</text>
</g>
<g font-size="1.8" fill="#a90000">
<text x="182.1" y="41.7">M10</text>
<text x="182.2" y="39.1">R11</text>
<text x="182.4" y="36.6">T10</text>
<text x="182.4" y="44.2">T11</text>
<text x="58.4" y="50.5">A4</text>
<text x="58.3" y="58.2">B5</text>
<text x="58.4" y="55.6">A5</text>
<text x="102.2" y="58.2">10</text>
<text x="116.6" y="54" transform="rotate(-90 116.6 54)">12</text>
<text x="121.7" y="54" transform="rotate(-90 121.7 54)">20</text>
<text x="133.9" y="58.2">17</text>
<text x="58.3" y="65.8">B7</text>
<text x="58.4" y="63.2">A7</text>
<text x="102.8" y="65.8">9</text>
<text x="133.9" y="63.2">19</text>
<text x="134.5" y="60.7">1</text>
<text x="134.5" y="65.8">6</text>
<text x="58.3" y="70.9">B6</text>
<text x="58.4" y="68.3">A6</text>
<text x="102.8" y="68.3">8</text>
<text x="133.9" y="68.3">18</text>
<text x="134.5" y="70.9">4</text>
<text x="102.2" y="73.4">11</text>
<text x="134.5" y="73.4">5</text>
<text x="134.5" y="75.9">2</text>
<text x="133.9" y="81">15</text>
<text x="133.9" y="83.6">14</text>
<text x="39.1" y="87.7" transform="rotate(-90 39.1 87.7)">S1</text>
<text x="46.7" y="87.6" transform="rotate(-90 46.7 87.6)">A1</text>
<text x="70.4" y="87.1">1</text>
<text x="85.7" y="87.1">2</text>
<text x="133.9" y="88.6">16</text>
<text x="134.5" y="86.1">7</text>
<text x="80.7" y="93.4" transform="rotate(-90 80.7 93.4)">3</text>
<text x="116.6" y="95.3" transform="rotate(-90 116.6 95.3)">3</text>
<text x="119.1" y="95.9" transform="rotate(-90 119.1 95.9)">13</text>
<text x="121.7" y="95.9" transform="rotate(-90 121.7 95.9)">21</text>
<text x="193.1" y="91.2">A4</text>
<text x="193" y="98.8">B5</text>
<text x="193.1" y="96.3">A5</text>
<text x="193" y="106.4">B7</text>
<text x="193.1" y="103.9">A7</text>
<text x="193" y="111.5">B6</text>
<text x="193.1" y="109">A6</text>
<text x="221.5" y="111.2">1</text>
<text x="236.8" y="111.2">2</text>
<text x="58.4" y="119.1">A4</text>
<text x="231.9" y="117.5" transform="rotate(-90 231.9 117.5)">3</text>
<text x="58.4" y="124.2">A5</text>
<text x="58.3" y="126.7">B5</text>
<text x="58.4" y="131.8">A7</text>
<text x="173.7" y="128.3" transform="rotate(-90 173.7 128.3)">S1</text>
<text x="181.4" y="128.3" transform="rotate(-90 181.4 128.3)">A1</text>
<text x="58.3" y="134.4">B7</text>
<text x="58.4" y="136.9">A6</text>
<text x="58.3" y="139.4">B6</text>
<text x="86.9" y="139.1">1</text>
<text x="102.2" y="139.1">2</text>
<text x="97.2" y="145.5" transform="rotate(-90 97.2 145.5)">3</text>
<text x="39.1" y="156.3" transform="rotate(-90 39.1 156.3)">S1</text>
<text x="46.7" y="156.2" transform="rotate(-90 46.7 156.2)">A1</text>
</g>
</svg>
